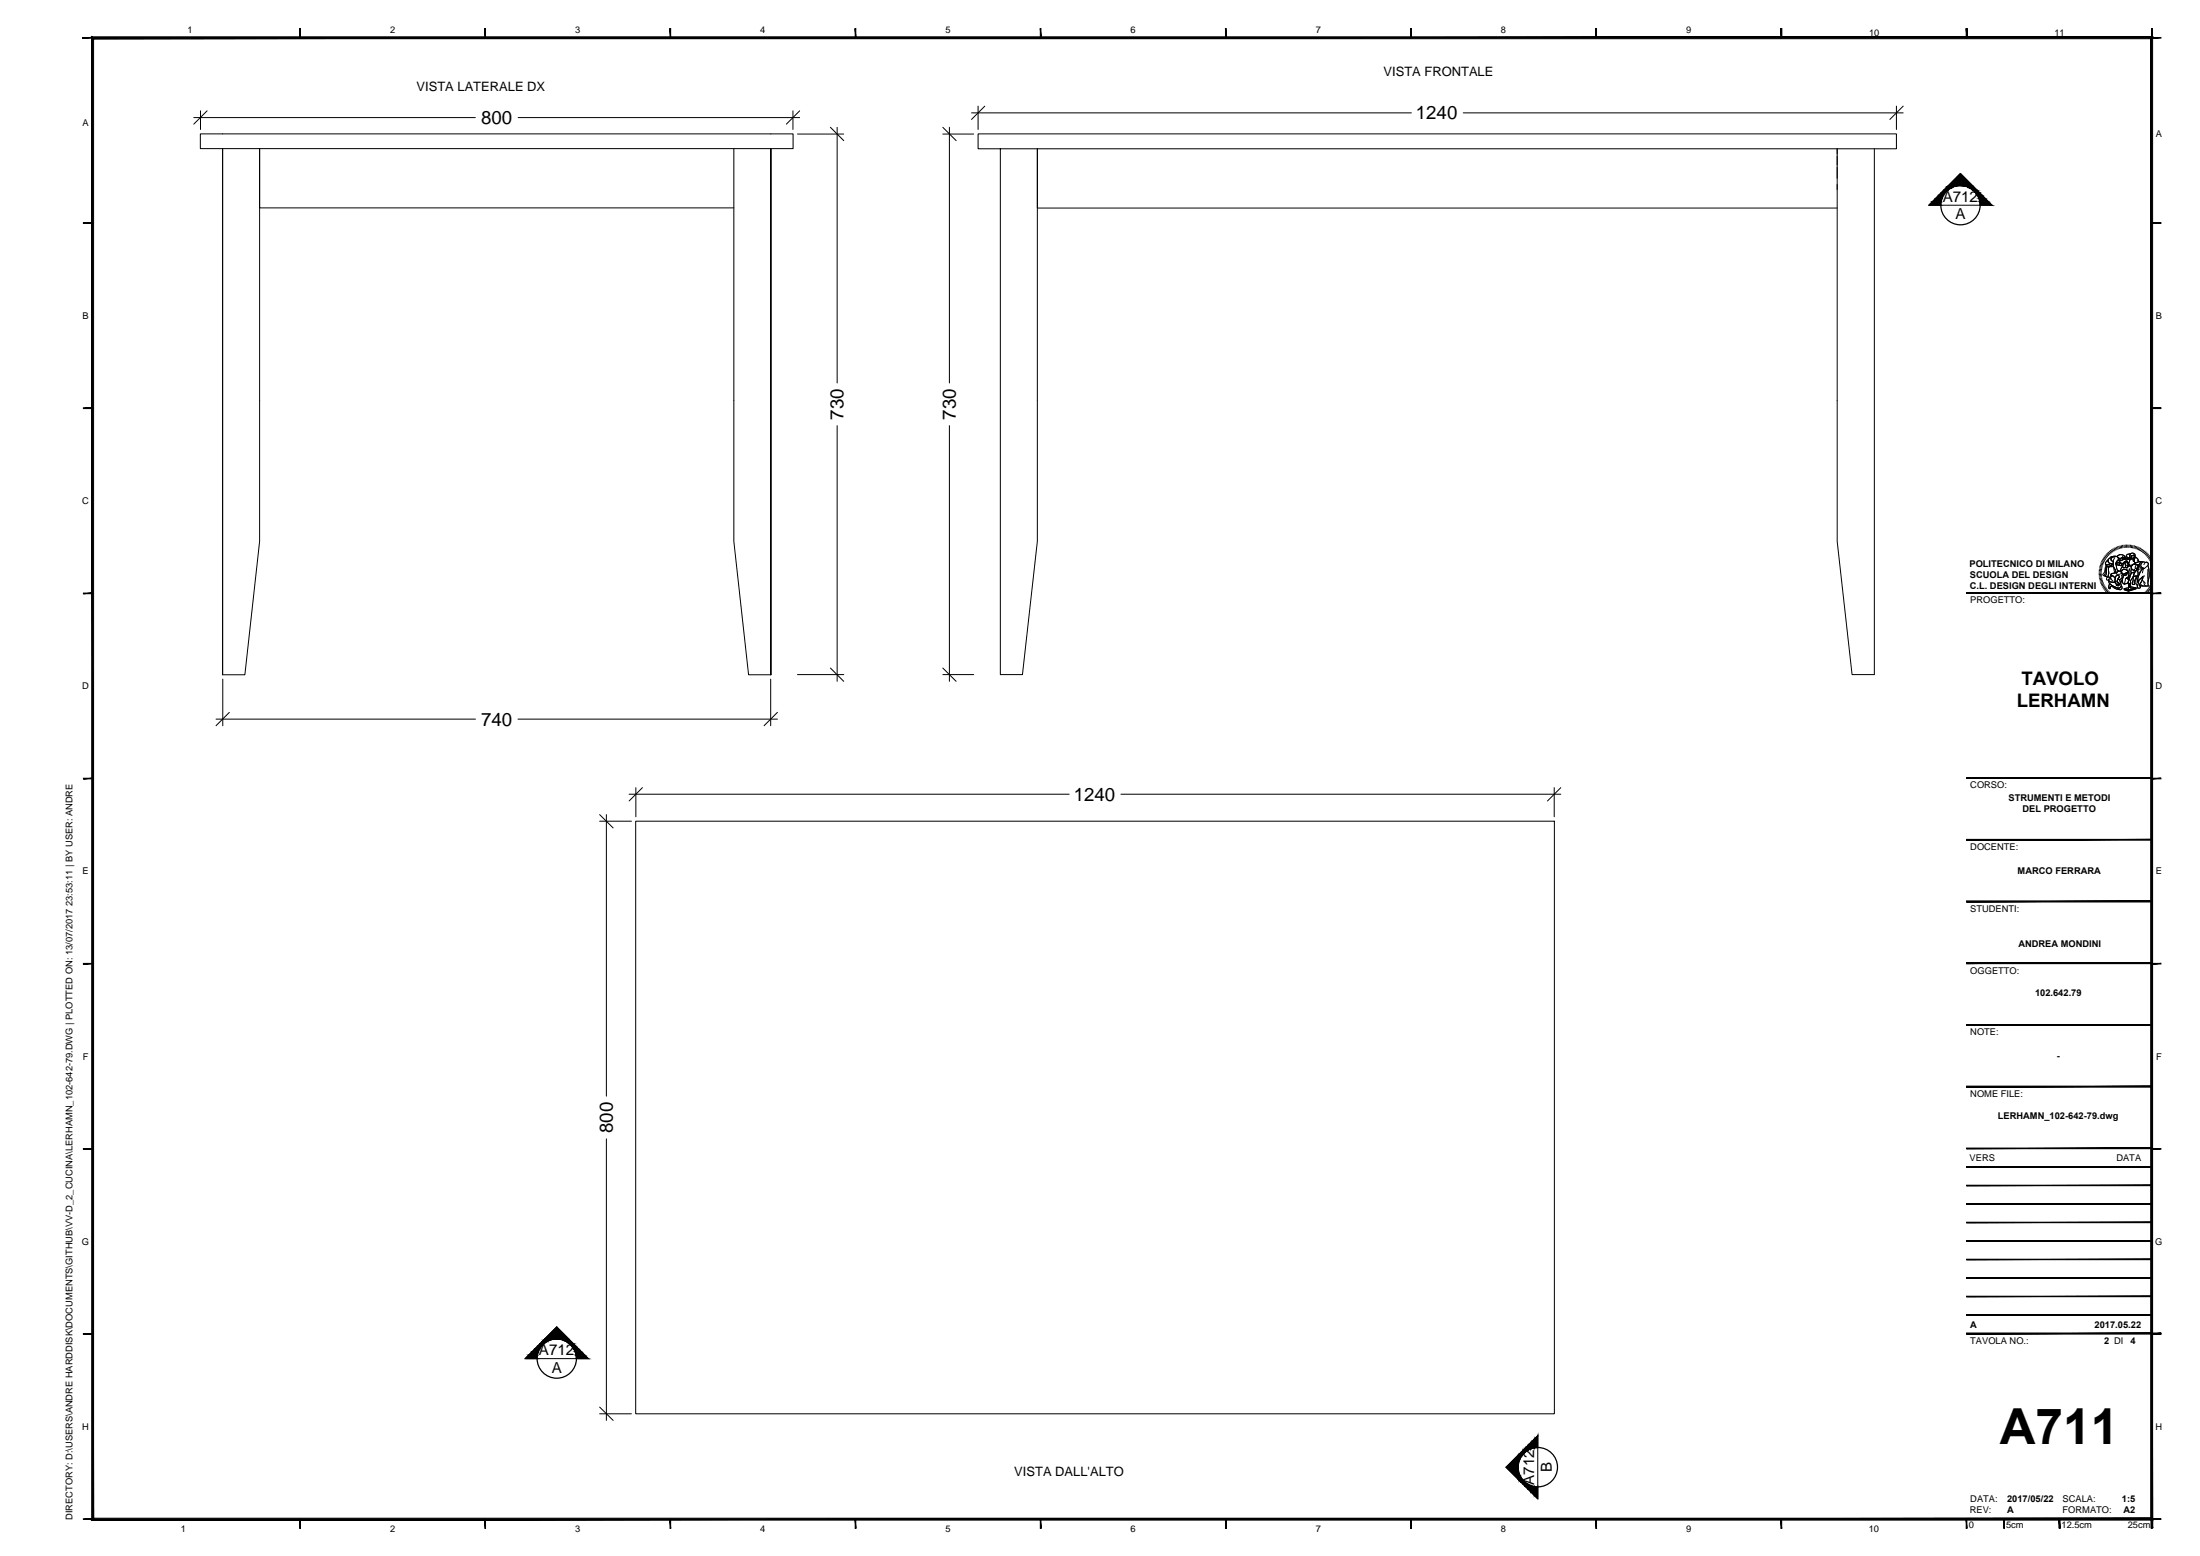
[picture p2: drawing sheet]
<svg xmlns="http://www.w3.org/2000/svg" width="594mm" height="420mm" viewBox="0 0 594 420" stroke-linecap="round" stroke-linejoin="round" font-family="sans-serif">
<!-- layer: Layer1 -->
<path d="M54.1 36.2h160.1v3.9h-160.1zM60.1 40.1v142.1h6l4-36v-106.1v16h128.1M198.2 40.1v106.1l3.9 36h6.1v-142.1M208.2 40.1v142.1v-142.1M270.1 40.2h-6v-4h248v4h-242v142h6l4-36v-106v16h216M496.1 40.2v106l4 36h6v-142M171.7 221.7h248v160.1h-248z" fill="none" stroke="#000" stroke-width=".27"/>
<!-- layer: G-ANNO-LOGO -->
<g fill="none" stroke="#000" stroke-width=".27">
<path d="M566.8 154.4h.7M566.8 154.8h.7M566.8 155.1h.7M566.8 154.1h.7M566.9 153.7l.7 .1M566.9 153.3l.7 .2M567 153l.6 .2M567.1 152.7l.6 .2M567.2 152.3l.7 .2M567.3 152l.6 .2M567.5 151.6l.6 .3M567.5 155.4l-.7 .1"/>
<path d="M567.5 155.7l-.7 .1M567.6 151.3l.6 .3M567.6 156.1l-.7 .1M567.6 156.4l-.6 .1M567.7 156.7l-.6 .2M567.8 151l.6 .3M567.8 157l-.6 .2M567.9 157.3l-.6 .3M568 150.7l.5 .4M568.1 157.6l-.7 .3M568.2 150.4l.5 .4M568.2 157.9l-.6 .3"/>
<path d="M568.4 150.1l.5 .4M568.4 158.2l-.6 .3M568.5 158.5l-.6 .3M568.6 149.9l.5 .4M568.7 152.4l.8 .1a.7 .7 0 0 0 1.1-.1l.1 .6h-.2a1.81 1.81 0 0 1-1.8-.3zM568.7 152.4v.5M568.7 158.8l-.5 .3M568.8 149.6l.5 .4M568.9 152.9l-.3 .4-.1 1.5-.3 .6 .3 .2M568.9 159l-.5 .4M569 153h.6l-.3 .6v2.1l-.2 .1-.6-.2 .2-.5 .1-1.5zM569.1 149.3l.5 .5"/>
<path d="M569.1 159.3l-.5 .4M569.1 151.3l.2-.1v.4l.2 .4 1.1 .4a.65 .65 0 0 1-1.1 .1h-.7a.5 .5 0 0 1-.3-.5 .5 .5 0 0 1 .4-.4zM569.1 153l-.3 .5-.1 1.5-.2 .6 .8 .2M569.3 151.2l-.6 .6a.43 .43 0 0 0-.1 .5 .43 .43 0 0 0 .4 .2h.5a.7 .7 0 0 0 1.1-.1M569.3 159.5l-.5 .5M569.3 149.1l.5 .5M569.4 151l.2-.3a1.71 1.71 0 0 1 1.7-.5 .95 .95 0 0 0-1.2 1.1l.6 .3-.1 .8a1.09 1.09 0 0 1-1.3-1.4zM569.4 156.5a.71 .71 0 0 0 .8 .7l1-.1M569.5 153h1.2l.5 1.2a.72 .72 0 0 1-.8 .7l-.4 .2 .2 .4a.46 .46 0 0 1-.6 .4 .46 .46 0 0 1-.3-.6zM569.5 156.9l.7 .3 1-.1v.4l.4 .3-.1 .3 .3-.3 .1 .4v-.5l.3 .4-.2-.5 .4 .2-.8-.7 .3-.8 .4 .2 .3 .7a.92 .92 0 0 1 .1 1.1 .92 .92 0 0 1-1 .5l-.2-.1a2.65 2.65 0 0 1-2-1.7zM569.5 156.9v.1a2.91 2.91 0 0 0 2.3 1.8l.5 .2M569.6 153l-.3 .6 .1 2.2"/>
<path d="M569.6 159.8l-.6 .4M569.6 157.6l.7 .5 1.4 .6a.82 .82 0 0 0 1.2-.5 .67 .67 0 0 1 0 .9 .67 .67 0 0 1-1 0l-1.2-.5a.48 .48 0 0 0-.5-.4 .48 .48 0 0 0-.5 .5l.2 .1-.1 .2-.3-.1a.87 .87 0 0 1 .1-1.2zM569.6 157.6v.3a.62 .62 0 0 0-.3 .6 .62 .62 0 0 0 .5 .5v-.5a.74 .74 0 0 1 1.1 .3l1 .3a.67 .67 0 0 0 1 0 .67 .67 0 0 0 0-.9M569.6 148.8l.5 .6M569.8 160l-.5 .5M569.8 156a.51 .51 0 0 0-.7-.1 .51 .51 0 0 0 0 .8 .74 .74 0 0 1 .7-.4 .74 .74 0 0 1 .7 .5M569.9 148.6l.4 .6M569.9 155.8l.5-.4a1.11 1.11 0 0 1 .6 1.8 1.34 1.34 0 0 1-1.6-.5v-.3l.6-.1zM570 155.1l1.2-.5 .3 .2a.81 .81 0 0 1 .8-.5 .81 .81 0 0 1 .8 .5 .98 .98 0 0 1 0 1.2 .98 .98 0 0 1-1.2 .3l.2-.3a.28 .28 0 0 0 .3-.3 .28 .28 0 0 0-.3-.3 .56 .56 0 0 0-.7 0 .56 .56 0 0 0-.2 .6l-.7-.6-.4 .1zM570.2 148.4l.4 .6M570.3 150.5l.2-.1a.91 .91 0 0 1 1-.2 .91 .91 0 0 1 .6 .8 1.9 1.9 0 0 0-.6 2.3l.3 .7 .4 .3a.47 .47 0 0 0-.7 .5 .51 .51 0 0 1-.3-.8l-.5-1v-1.3a.68 .68 0 0 1-.4-1.2zM570.4 155.3l.8 .7"/>
<path d="M570.5 155.4h-.1a.61 .61 0 0 0-.4 .9M570.5 148.3l.4 .5M570.7 153h-1.6a.65 .65 0 0 0-.6 .2 .65 .65 0 0 0-.1 .7l-.1 .5-.5 .7 .3 .3M570.8 153.3l.3 1.4M570.8 148l.3 .7M571.1 150.5a2.75 2.75 0 0 0 .1 3.3l.1 .3a.37 .37 0 0 0-.1 .4 .37 .37 0 0 0 .4 .2l.1-.4 .5-.1a1.43 1.43 0 0 1-.8-1.6l-.1-.4 .2-.5a.78 .78 0 0 0 .5-1 .78 .78 0 0 0-1-.5 1.7 1.7 0 0 0-1.7 1.4l.2 .4 1 .4M571.1 147.9l.3 .6M571.2 154.6l-.6 .2a.41 .41 0 0 0-.5 .2 .41 .41 0 0 0 .1 .5M571.3 150.2a.95 .95 0 0 0-1.2 1.1l.6 .3M571.5 147.7l.2 .7M571.5 155.4a.56 .56 0 0 1 .8 .5l-.2 .1-.5 1.1 .8 .7-.4-.2 .2 .5-.3-.4v.5l-.1-.4-.3 .3v-.4a1.98 1.98 0 0 1 0-2.3zM571.5 151.6l1-.4-.1 .6-1.1 .4z"/>
<path d="M571.5 155.4a.56 .56 0 0 1 .8 .5l-.2 .1-.5 1.1 .8 .7-.4-.2 .2 .5-.3-.4 .1 .5-.2-.4-.3 .3a.32 .32 0 0 0 .1-.4 .32 .32 0 0 0-.4-.2 2.47 2.47 0 0 1 .3-2.1zM571.6 152.1l.7-.3 .3 .3a.31 .31 0 0 0-.4 .2 .31 .31 0 0 0 .2 .4l-.6-.1zM571.6 152.1l.1 .4 .7 .2M571.7 150.3v-.1a1.21 1.21 0 0 1 2 .3v.1a.84 .84 0 0 0-1.1 .2l-.5-.1M571.8 147.6l.2 .7M571.9 150l.4-.2 1 .1a.39 .39 0 0 1 .5 .3 .39 .39 0 0 1-.1 .4 .65 .65 0 0 0-1.1 .2l-.9-.5zM572 150.6a.78 .78 0 0 0 1.2-.2 .27 .27 0 0 1 .3 .2 .27 .27 0 0 1-.1 .3l-.1 .3-.4 .2-.4-.2-.6 .1zM572.1 147.5l.2 .6M572.2 154.2a1.11 1.11 0 0 1 1 .8 1.11 1.11 0 0 1-.3 1.2M572.3 152.1h.9l-.3 .1a.39 .39 0 0 1-.4 .6 .39 .39 0 0 1-.2-.7zM572.3 156.5l.5 1.6a.74 .74 0 0 1-1 .7M572.4 151.8l.2 .2"/>
<path d="M572.4 151.6v.2l-1.1 .4M572.4 155.1l-.7 .2M572.5 147.4l.1 .6M572.5 151.2l-.3 .5M572.6 154.8l.7 .5M572.7 152.1a.32 .32 0 0 0-.4 .1 .32 .32 0 0 0 .1 .5h.5v-.5l.3-.1-.6 .1M572.8 155.2a.72 .72 0 0 1 .1 .9 .72 .72 0 0 1-.9 .3M572.8 154.2l.6-.5 1 .3 .3 .6-1 .3a.45 .45 0 0 1-.4 .2 .45 .45 0 0 1-.4-.4zM572.8 157.1l.8 .6M572.8 154.4v-.2l.4-.4h.6a.71 .71 0 0 1 .8 .9l-.2-.1-1.2 .5M572.8 147.3l.1 .7M573 151.1l.1 .1"/>
<path d="M573.1 150.7l.2 .1M573.2 156.4v1M573.2 153a1.28 1.28 0 0 0-.6 1.3M573.2 147.2l.1 .7M573.2 150.8h.1M573.2 155.1l1.2-.5a.62 .62 0 0 1-.2 .6 .62 .62 0 0 1-.6 .2zM573.3 155.1l.2 .2a.69 .69 0 0 0 .9-.6l.3-.1-.2-.5-.5-.3-.6-.1-.6 .7-.2-.1v-.4l.5-.9 1.3 .2 .6-.4-.1-.3 .7 .2v1.1a.65 .65 0 0 0-.1 .9l-.3 .6-.4 .1a.52 .52 0 0 1-.5 .6l.3 .3 .2-.1v.4l.2-.2-.2 .4a.88 .88 0 0 1-1 .9l-1-.7 .4-.5 .1-1.1M573.3 155.9l-.4 1-.3 .3M573.4 155.2h-.1M573.5 151l.9-.3 .1 .4-.4 .2zM573.5 150.6l-.2 .5-.4 .3-.4-.2-.5 .1M573.5 147.2l.1 .7"/>
<path d="M573.6 159l2-.5 1.2 .3-2.1 .5zM573.6 159l1.1 .3v.3l-1.1-.3zM573.7 151.6a.91 .91 0 0 1 1 .3 .91 .91 0 0 1 .1 1.1l-.2-.1a.79 .79 0 0 0-.6-1.3l-.3 .4 .2 .5a.45 .45 0 0 1-.1 .7 .45 .45 0 0 1-.6-.4zM573.9 151.7a.8 .8 0 0 1 .8 .6 .8 .8 0 0 1-.6 .9h-.1l-.3-1.2zM573.9 147.2v.6M573.9 150.7a.4 .4 0 0 1 .6-.2 .4 .4 0 0 1 .1 .6h-.1M574 156.1l-.4 1.6 1.1-.2M574 155.2v.1M574 150.5a.41 .41 0 0 1 .6 0 .41 .41 0 0 1-.1 .6l-.1-.4-.5 .1zM574 154.9h.2M574 155.2h.2M574.1 154.9v.1"/>
<path d="M574.1 152h.1M574.2 151.9l-.2 .1M574.3 156a.52 .52 0 0 0 .5-.6l.4-.1-.4 1.3v-.4l-.2 .1zM574.3 147.2v.6M574.3 150.9l-.3-.2-.5 .3 .6 .3 .4-.2-.2-.4 .1 .3M574.3 153.2v.7M574.4 154.7a.58 .58 0 0 1-.3 .6 .58 .58 0 0 1-.7-.2M574.4 151.8l.3 .3h-.2M574.5 151.9a.41 .41 0 0 0-.6-.2 .41 .41 0 0 0 0 .7v.1a.45 .45 0 0 1 .1 .6 .45 .45 0 0 1-.5 .2 .45 .45 0 0 1-.3-.6 1.09 1.09 0 0 1 .8-1.1 .94 .94 0 0 1 .8 1.4l-.3-.3M574.6 147.2v.6M574.6 152.3h-.1M574.7 152.1v.5h-.7"/>
<path d="M574.7 153l-.7 .2M574.7 159.3l2.1-.5v.2l-2.1 .6zM574.7 159.3v.3M574.8 155.9v.7l.2-.2M574.8 151l.2-.1 .1 .4-.3 .8M574.8 155.5h.1M574.9 150.5l.1 .5M574.9 152.5l-.1-.4 .3-.8-.1-.4-.2 .1-.3-.5a.49 .49 0 0 1-.3-.6 .49 .49 0 0 1 .6-.3h.5l-.2 .6 .1 1 .2-.6a.4 .4 0 0 0 .3 .4 .4 .4 0 0 0 .4-.2l-.1 .6 .1 .2 .2-.3v.3a.35 .35 0 0 1 .3 .4 .35 .35 0 0 1-.3 .3l-.7 .4M574.9 147.2v.6M575 155.8l-.2 .3M575 153.5l-.2 1.4M575 152.7l.5 .3"/>
<path d="M575.1 157.6l.2-.1 .1 1.1-.3-.6-.3 .7zM575.1 154.7l-.4 .5 .1 .3M575.2 155.3l-.4 .1-.2 .7-.3-.1 .3 .3 .2-.1M575.3 153.6l-.5 .9M575.3 149.6h-.5a.54 .54 0 0 0-.6 .7M575.3 147.2l-.1 .7M575.4 150.6a.4 .4 0 0 0 .3 .4 .4 .4 0 0 0 .4-.2M575.5 149.4a.8 .8 0 0 1 1 .2 .8 .8 0 0 1 0 1l-.4 1v-.8l.3-.4-.2-.5a.98 .98 0 0 0-.9 1.2l-.1-.1a1.49 1.49 0 0 1 .3-1.6zM575.5 149.4a.75 .75 0 0 1 .9 .2 .75 .75 0 0 1 .1 .9l-.4 1.1v-.8l.3-.4-.2-.5a.98 .98 0 0 0-.9 1.2l-.1-.1a1.49 1.49 0 0 1 .3-1.6zM575.6 152.7a1.58 1.58 0 0 1 2 0 1.78 1.78 0 0 1-1.4 1.5 1.25 1.25 0 0 1-.6-1.5zM575.6 150.1l.6-.2 .2 .5-.3 .4a.46 .46 0 0 1-.7 0 .46 .46 0 0 1 .2-.7zM575.6 154.7l.9-.1-.9 1.9a.75 .75 0 0 0-.2 1l-.3 .1-.3 .6-.1-1z"/>
<path d="M575.6 150.3l.2 .1M575.6 154.7l-.4 .6-.5 1.9 .1 1-.1 .8 .4-1 .3 .9-.1-1.4-.5 .7M575.6 150.8h.2M575.6 153.7v.1a.65 .65 0 0 0-.1 .9l.9-.1 .5-.6M575.6 147.2v.7M575.6 150.4v.1M575.7 150.7h.1M576 147.3l-.1 .7M576 150.5l.2 .1M576.1 150.6h.1M576.1 155.7l.8-.2-.1 .6a1.34 1.34 0 0 0-.3 1.6h-.7zM576.3 151.3l.4 .7"/>
<path d="M576.3 153.8h.1M576.4 152.2l.8-.4 1-.1-.6 1zM576.4 147.4l-.2 .6M576.5 154.6l-.5 1.2a1.57 1.57 0 0 0-.6 1.7l-.1 .1M576.5 150.4l.7 .5 .5 .8h-.3a.65 .65 0 0 1-1 .1 .65 .65 0 0 1 .1-1zM576.5 153.8h-.3M576.5 150.4l.7 .5 .3 .5M576.5 154.1h.1M576.7 147.5l-.2 .6M576.8 158.8v.2l-2.1 .6-1.1-.3v-.3l1.1 .3 2.1-.5a5.8 5.8 0 0 0-3.2 .2M576.9 155.6l-.1 .5a1.34 1.34 0 0 0-.3 1.6h-.7l.2-2M577 147.6l-.2 .6"/>
<path d="M577.1 153.7h.3l-.1 1.8-1.2 .2 .3-1.1zM577.1 153.4l-.1 .4M577.1 152.4l.3 .1 .2 .4M577.1 151.3l.6 .4M577.3 155.5l-1.2 .2M577.3 156.9l-.1 .3 .2 .1M577.4 153.7l-.1 .3a5.9 5.9 0 0 1-.6 3.1l.5 1.1M577.4 147.7l-.3 .6M577.6 156.6l1.1-.9-.4 1.3a1.33 1.33 0 0 0-.3 1.7l-.9 .1zM577.6 152.7v-.2a.85 .85 0 0 1 1-.8l.7 .2a.54 .54 0 0 1 .8 .2 .54 .54 0 0 1-.3 .7l-.3 .3a1.09 1.09 0 0 1-1 .5 1.09 1.09 0 0 1-.9-.7M577.6 152.9l-.6 .8a.79 .79 0 0 1-1.3 0 .75 .75 0 0 1 .1-1 .75 .75 0 0 1 1 0l-.3 .7a.57 .57 0 0 0 .8-.5 .57 .57 0 0 0-.7-.6 .85 .85 0 0 0-1.1 .9M577.7 154.4v.6"/>
<path d="M577.7 147.9l-.3 .6M578 148l-.3 .6M578.1 153.6l-.9 .1M578.1 157.8l.6 .4M578.3 148.2l-.3 .6M578.4 151.7l-1.4 .1-.6 .4M578.5 151.8l.3-.1 .5 .2a.55 .55 0 0 1 .7 .1 .55 .55 0 0 1 0 .7 8.7 8.7 0 0 1 0 4.8l.3 .7h-2.5l.9-2.5-1.5 1.4v-.3a6.8 6.8 0 0 1 1.4-3.2l.4-.1a.89 .89 0 0 1-.9-.6 .89 .89 0 0 1 .4-1.1zM578.5 156.6l.8 .9M578.6 153.6a5.8 5.8 0 0 0-1.4 3.5l1.5-1.4 .5-.2M578.6 151.7a.93 .93 0 0 0-.5 1.1 .93 .93 0 0 0 .9 .7M578.6 148.4l-.3 .5M578.7 155.7l-.4 1.3a1.33 1.33 0 0 0-.3 1.7l-.3 .1h-.6l.5-2.1"/>
<path d="M578.8 153.6l-.3 1.1M578.9 157.1a.95 .95 0 0 0 .7 1.1M578.9 148.6l-.4 .5M579.2 152.1l-.3 .3M579.2 148.8l-.4 .5M579.2 159.9l.5 .5M579.5 159.6l.5 .5M579.5 149l-.5 .5M579.7 159.4l.5 .5M579.8 149.3l-.5 .4M579.9 159.2l.5 .4M580 153.8l.1 3.3"/>
<path d="M580 152.7l.3 2-.1 1.6a1.75 1.75 0 0 0 .1 1.9h-2.5M580 149.5l-.5 .5M580.1 158.9l.5 .4M580.2 149.8l-.5 .4M580.3 158.6l.6 .4M580.5 150.1l-.6 .4M580.5 158.4l.5 .3M580.6 158.1l.6 .3M580.7 150.3l-.6 .4M580.8 157.8l.6 .3M580.9 150.6l-.6 .4M580.9 157.5l.6 .2"/>
<path d="M581 157.2l.7 .2M581.1 150.9l-.6 .4M581.1 156.9l.7 .2M581.2 156.5l.7 .2M581.2 151.3l-.6 .3M581.3 156.3l.7 .1M581.3 155.9l.7 .1M581.4 151.6l-.6 .2M581.4 155.6l.6 .1M581.4 155.3h.7M581.4 155h.7M581.4 154.7h.7"/>
<path d="M581.5 151.9l-.6 .2M581.7 152.2l-.7 .2M581.8 152.6l-.6 .2M581.9 152.9l-.7 .2M582 153.2l-.7 .2M582 153.6l-.6 .1M582.1 154.3h-.7M582.1 154l-.7 .1M570 160.2l-.4 .5M570.3 160.4l-.5 .5M570.5 160.6l-.4 .5M570.8 160.7l-.4 .6"/>
<path d="M571.1 160.9l-.3 .6M571.4 161.1l-.3 .6M571.7 161.2l-.3 .6M572 161.3l-.2 .7M572.3 161.4l-.2 .7M572.6 161.5l-.2 .7M572.9 161.6l-.1 .7M573.2 161.7l-.1 .6M573.5 161.7l-.1 .7M573.9 161.8l-.1 .6M574.2 161.8v.6M574.5 161.8v.7"/>
<path d="M574.8 161.8l.1 .6M575.2 161.8v.6M575.5 161.7l.1 .7M575.8 161.6l.1 .7M576.2 161.6l.1 .6M576.5 161.5l.2 .6M576.7 161.4l.3 .6M577 161.3l.3 .6M577.4 161.2l.2 .6M577.6 161l.4 .6M577.9 160.8l.4 .6M578.2 160.7l.4 .5"/>
<path d="M578.5 160.5l.4 .5M578.7 160.3l.5 .5M579 160.1l.5 .5"/>
</g>
<!-- layer: G-ANNO-TTLB -->
<g fill="#fff" stroke="#fff" stroke-width=".27">
<path d="M556 160.1l30.8 4.3-5.8-4.3zM556 160.1l30.8 4.3h-30.8z"/>
<path d="M581 145.6h5.8l-5.8 14.5zM586.8 145.6l-5.8 14.5 5.8 4.3z"/>
</g>
<path d="M556 160.1h25v-14.5h5.8v18.8h-30.8z" fill="none" stroke="#fff" stroke-width=".27"/>
<g fill="#000" stroke="#000" stroke-width=".27">
<path d="M22.3 10.3h2.5v-.2zM22.3 10.1h2.5l-2.5 .2z"/>
<path d="M24.8 9.9l.5 400.1v-399.5zM24.8 9.9l.5 400.1-.5 .5zM24.8 410.5l556-.5h-555.5zM24.8 410.5l556-.5 .5 .5zM580.8 10.5v399.5l.5 .5zM580.8 10.5l.5-.6v400.6zM25.3 10.5h555.5l.5-.6zM24.8 9.9h556.5l-556 .6z"/>
<path d="M80.9 7.7l.2 2.5v-2.5zM80.9 7.7l.2 2.5h-.2z"/>
<path d="M130.9 7.7l.2 2.5v-2.5zM130.9 7.7l.2 2.5h-.2z"/>
<path d="M180.9 7.7l.2 2.5v-2.5zM180.9 7.7l.2 2.5h-.2z"/>
<path d="M230.9 7.7l.2 2.5v-2.5zM230.9 7.7l.2 2.5h-.2z"/>
<path d="M280.9 7.7l.2 2.5v-2.5zM280.9 7.7l.2 2.5h-.2z"/>
<path d="M330.9 7.7l.2 2.5v-2.5zM330.9 7.7l.2 2.5h-.2z"/>
<path d="M380.9 7.7l.2 2.5v-2.5zM380.9 7.7l.2 2.5h-.2z"/>
<path d="M430.9 7.7l.2 2.5v-2.5zM430.9 7.7l.2 2.5h-.2z"/>
<path d="M480.9 7.7l.2 2.5v-2.5zM480.9 7.7l.2 2.5h-.2z"/>
<path d="M480.9 7.7l.2 2.5v-2.5zM480.9 7.7l.2 2.5h-.2z"/>
<path d="M530.9 7.7l.2 2.5v-2.5zM530.9 7.7l.2 2.5h-.2z"/>
<path d="M531 7.7l.2 2.5v-2.5zM531 7.7l.2 2.5h-.2z"/>
<path d="M531 7.7l.2 2.5v-2.5zM531 7.7l.2 2.5h-.2z"/>
<path d="M581 7.7l.2 2.5v-2.5zM581 7.7l.2 2.5h-.2z"/>
<path d="M581 10.3h2.5v-.2zM581 10.1h2.5l-2.5 .2z"/>
<path d="M22.5 60.3h2.5v-.2zM22.5 60.1h2.5l-2.5 .2z"/>
<path d="M581 60.3h2.5v-.2zM581 60.1h2.5l-2.5 .2z"/>
<path d="M22.5 110.3h2.5v-.2zM22.5 110.1h2.5l-2.5 .2z"/>
<path d="M581 110.3h2.5v-.2zM581 110.1h2.5l-2.5 .2z"/>
<path d="M22.5 160.3h2.5v-.2zM22.5 160.1h2.5l-2.5 .2z"/>
<path d="M531 160.2h50v-.2zM531 160h50l-50 .2z"/>
<path d="M581 160.3h2.5v-.2zM581 160.1h2.5l-2.5 .2z"/>
<path d="M22.5 210.3h2.5v-.2zM22.5 210.1h2.5l-2.5 .2z"/>
<path d="M531 210.2h50v-.2zM531 210h50l-50 .2z"/>
<path d="M581 210.3h2.5v-.2zM581 210.1h2.5l-2.5 .2z"/>
<path d="M531 226.9h50v-.2zM531 226.7h50l-50 .2z"/>
<path d="M531 243.3v.2l50-.2zM531 243.5l50-.2v.2z"/>
<path d="M531 243.5h50v-.2zM531 243.3h50l-50 .2z"/>
<path d="M22.5 260.3h2.5v-.2zM22.5 260.1h2.5l-2.5 .2z"/>
<path d="M531 260v.2l50-.2zM531 260.2l50-.2v.2z"/>
<path d="M531 260v.2l50-.2zM531 260.2l50-.2v.2z"/>
<path d="M531 276.7v.2l50-.2zM531 276.9l50-.2v.2z"/>
<path d="M531 260v.2l50-.2zM531 260.2l50-.2v.2z"/>
<path d="M531 260v.2l50-.2zM531 260.2l50-.2v.2z"/>
<path d="M581 260.3h2.5v-.2zM581 260.1h2.5l-2.5 .2z"/>
<path d="M531 293.3v.2l50-.2zM531 293.5l50-.2v.2z"/>
<path d="M531 293.3v.2l50-.2zM531 293.5l50-.2v.2z"/>
<path d="M22.5 310.3h2.5v-.2zM22.5 310.1h2.5l-2.5 .2z"/>
<path d="M531 315h50zM531 315.2l50-.2z"/>
<path d="M531 310v.2l50-.2zM531 310.2l50-.2v.2z"/>
<path d="M581 310.3h2.5v-.2zM581 310.1h2.5l-2.5 .2z"/>
<path d="M531 335h50zM531 335.2l50-.2z"/>
<path d="M531 330h50zM531 330.2l50-.2z"/>
<path d="M531 325h50zM531 325.2l50-.2z"/>
<path d="M531 320h50zM531 320.2l50-.2z"/>
<path d="M531 355h50zM531 355.1l50-.1z"/>
<path d="M531 350h50zM531 350.1l50-.1z"/>
<path d="M531 345h50zM531 345.1l50-.1z"/>
<path d="M531 340h50zM531 340.1l50-.1z"/>
<path d="M22.5 360.3h2.5v-.2zM22.5 360.1h2.5l-2.5 .2z"/>
<path d="M531 360v.2l50-.2zM531 360.2l50-.2v.2z"/>
<path d="M531 360v.2l50-.2zM531 360.2l50-.2v.2z"/>
<path d="M581 360.2h2.5v-.2zM581 360h2.5l-2.5 .2z"/>
<path d="M581 360.2h2.5v-.2zM581 360h2.5l-2.5 .2z"/>
<path d="M581 360.3h2.5v-.2zM581 360.1h2.5l-2.5 .2z"/>
<path d="M22.5 410.3h2.5v-.2zM22.5 410.1h2.5l-2.5 .2z"/>
<path d="M80.9 410.2l.2 2.5v-2.5zM80.9 410.2l.2 2.5h-.2z"/>
<path d="M130.9 410.2l.2 2.5v-2.5zM130.9 410.2l.2 2.5h-.2z"/>
<path d="M180.9 410.2l.2 2.5v-2.5zM180.9 410.2l.2 2.5h-.2z"/>
<path d="M230.9 410.2l.2 2.5v-2.5zM230.9 410.2l.2 2.5h-.2z"/>
<path d="M280.9 410.2l.2 2.5v-2.5zM280.9 410.2l.2 2.5h-.2z"/>
<path d="M330.9 410.2l.2 2.5v-2.5zM330.9 410.2l.2 2.5h-.2z"/>
<path d="M380.9 410.2l.2 2.5v-2.5zM380.9 410.2l.2 2.5h-.2z"/>
<path d="M430.9 410.2l.2 2.5v-2.5zM430.9 410.2l.2 2.5h-.2z"/>
<path d="M480.9 410.2l.2 2.5v-2.5zM480.9 410.2l.2 2.5h-.2z"/>
<path d="M530.9 410.2l.2 2.5v-2.5zM530.9 410.2l.2 2.5h-.2z"/>
<path d="M541 410l.2 2.5v-2.5zM541 410l.2 2.5h-.2z"/>
<path d="M541.1 410.2l.2 2.5v-2.5zM541.1 410.2l.2 2.5h-.2z"/>
<path d="M556 410l.2 2.5v-2.5zM556 410l.2 2.5h-.2z"/>
<path d="M556.1 410.2l.2 2.5v-2.5zM556.1 410.2l.2 2.5h-.2z"/>
<path d="M580.9 410.2l.2 2.5v-2.5zM580.9 410.2l.2 2.5h-.2z"/>
<path d="M580.9 410l.4 2.5v-2.5zM580.9 410l.4 2.5h-.4z"/>
<path d="M581 410.3h2.5v-.2zM581 410.1h2.5l-2.5 .2z"/>
</g>
<!-- layer: A-PRSP-1 -->
<g fill="#000" stroke="#000" stroke-width=".27">
<path d="M529.4 46.9l3.2 3.2h-6.4zM150.3 358.3l3.3 3.3h-6.5zM406.7 396.2l3.3-3.3v6.5z"/>
<path d="M521.8 54.5l2.3 .9 .1-.9zM521.8 54.5l2.3 .9h-3.2z"/>
<path d="M522.7 53.6l1.5 .9 .2-.9zM522.7 53.6l1.5 .9h-2.4z"/>
<path d="M523.5 52.7l.9 .9 .4-.9zM523.5 52.7l.9 .9h-1.7z"/>
<path d="M524.3 52l.5 .7 .5-.7zM524.3 52l.5 .7h-1.3z"/>
<path d="M524.9 51.4l.4 .6 .7-.6zM524.9 51.4l.4 .6h-1z"/>
<path d="M525.4 50.8l.6 .6 .8-.6zM524.9 51.4l.5-.6 .6 .6z"/>
<path d="M525.8 50.4l1 .4 .8-.4zM525.8 50.4l1 .4h-1.4z"/>
<path d="M526.1 50.2l1.5 .2 .8-.2zM525.8 50.4l.3-.2 1.5 .2z"/>
<path d="M526.2 50.1h3.2zM526.2 50.1l2.2 .1z"/>
<path d="M529.4 50.1l3.3 .1zM529.4 50.1l3.3 .1z"/>
<path d="M530.3 50.2l2.6 .2-.2-.2zM530.3 50.2l2.6 .2h-1.7z"/>
<path d="M531.2 50.4l2.1 .4-.4-.4zM531.2 50.4l2.1 .4h-1.3z"/>
<path d="M532 50.8l1.9 .6-.6-.6zM532 50.8l1.9 .6h-1.1z"/>
<path d="M532.8 51.4l1.7 .6-.6-.6zM532.8 51.4l1.7 .6h-1.1z"/>
<path d="M533.4 52l1.9 .7-.8-.7zM533.4 52l1.9 .7h-1.3z"/>
<path d="M534 52.7l2.1 .9-.8-.9zM534 52.7l2.1 .9h-1.7z"/>
<path d="M534.4 53.6l2.6 .9-.9-.9zM534.4 53.6l2.6 .9h-2.4z"/>
<path d="M534.6 54.5l3.3 .9-.9-.9zM534.6 54.5l3.3 .9h-3.2z"/>
<path d="M142.7 365.9l2.3 1 .1-1zM142.7 365.9l2.3 1h-3.2z"/>
<path d="M143.6 365l1.5 .9 .2-.9zM143.6 365l1.5 .9h-2.4z"/>
<path d="M144.4 364.2l.9 .8 .5-.8zM143.6 365l.8-.8 .9 .8z"/>
<path d="M145.2 363.5l.6 .7 .5-.7zM145.2 363.5l.6 .7h-1.4z"/>
<path d="M145.8 362.8l.5 .7 .6-.7zM145.8 362.8l.5 .7h-1.1z"/>
<path d="M146.4 362.3l.5 .5 .8-.5zM145.8 362.8l.6-.5 .5 .5z"/>
<path d="M146.8 361.9l.9 .4 .8-.4zM146.8 361.9l.9 .4h-1.3z"/>
<path d="M147 361.7l1.5 .2 .9-.2zM147 361.7l1.5 .2h-1.7z"/>
<path d="M147.1 361.6h3.2zM147.1 361.6l2.3 .1z"/>
<path d="M150.3 361.6l3.3 .1zM150.3 361.6l3.3 .1z"/>
<path d="M151.3 361.7l2.6 .2-.3-.2zM151.3 361.7l2.6 .2h-1.8z"/>
<path d="M152.1 361.9l2.2 .4-.4-.4zM152.1 361.9l2.2 .4h-1.3z"/>
<path d="M153 362.3l1.8 .5-.5-.5zM153 362.3l1.8 .5h-1.1z"/>
<path d="M153.7 362.8l1.7 .7-.6-.7zM153.7 362.8l1.7 .7h-1z"/>
<path d="M154.4 363.5l1.8 .7-.8-.7zM154.4 363.5l1.8 .7h-1.3z"/>
<path d="M154.9 364.2l2.1 .8-.8-.8zM154.9 364.2l2.1 .8h-1.7z"/>
<path d="M155.3 365l2.6 .9-.9-.9zM155.3 365l2.6 .9h-2.4z"/>
<path d="M155.5 365.9l3.3 1-.9-1zM155.5 365.9l3.3 1h-3.2z"/>
<path d="M410 392.9v3.3zM410 392.9v3.3z"/>
<path d="M410 396.2v3.2zM410 397.1v2.4z"/>
<path d="M410 392.9v2.4l.3-2.7zM410.3 392.6v1.8l-.3 .9z"/>
<path d="M410 397.1v2.4l.3-1.5zM410.3 398v1.8l-.3-.3z"/>
<path d="M410.3 392.6v1.8l.3-2.1zM410.6 392.3v1.2l-.3 .9z"/>
<path d="M410.3 398v1.8l.3-1zM410.6 398.8v1.3l-.3-.3z"/>
<path d="M410.6 392.3v1.2l.6-1.8zM411.2 391.7v1.1l-.6 .7z"/>
<path d="M410.6 398.8v1.3l.6-.5zM410.6 400.1l.6-.5v1z"/>
<path d="M411.2 391.7v1.1l.6-1.7zM411.8 391.1v1l-.6 .7z"/>
<path d="M411.2 399.6v1l.6-.3zM411.2 400.6l.6-.3v1z"/>
<path d="M411.8 391.1v1l.8-1.8zM412.6 390.3v1.3l-.8 .5z"/>
<path d="M412.6 390.3v1.3l.8-2.1zM413.4 389.5v1.7l-.8 .4z"/>
<path d="M413.4 389.5v1.7l.9-2.6zM414.3 388.6v2.4l-.9 .2z"/>
<path d="M414.3 388.6v2.4l.9-3.3zM415.2 387.7v3.2l-.9 .1z"/>
<path d="M411.8 400.3v1l.8-.5zM411.8 401.3l.8-.5v1.2z"/>
<path d="M412.6 400.8v1.2l.8-.8zM413.4 401.2v1.7l-.8-.9z"/>
<path d="M413.4 401.2v1.7l.9-1.5zM414.3 401.4v2.4l-.9-.9z"/>
<path d="M414.3 401.4v2.4l.9-2.3zM415.2 401.5v3.2l-.9-.9z"/>
</g>
<g fill="none" stroke="#000" stroke-width=".34">
<path d="M524.1 55.4h-3.2l8.5-8.5 8.5 8.5h-3.2M145 366.9h-3.2l8.5-8.6 8.5 8.6h-3.2M415.2 390.9v-3.2l-8.5 8.5 8.5 8.5v-3.2"/>
<circle cx="529.4" cy="55.4" r="5.3"/>
<circle cx="150.3" cy="366.8" r="5.3"/>
<circle cx="415.3" cy="396.2" r="5.3"/>
</g>
<path d="M524.1 55.4h10.6M145 366.9h10.6M415.2 390.9v10.6" fill="none" stroke="#000" stroke-width=".27"/>
<!-- layer: IF-ANNO SYMB -->
<g fill="none" stroke="#000" stroke-width=".27">
<path d="M52.3 31.8h76.1M54.1 29.9v5.1M55.9 29.9l-3.6 3.6M139.9 31.8h76M214.1 29.9v5.1M215.3 36.2h12.5M215.9 29.9l-3.6 3.6M224.2 34.4l3.6 3.6M226.1 34.4v69M254.6 36.2h8.3M254.6 34.4l3.6 3.6M256.4 34.4v69"/>
<path d="M262.3 30.5h118.8M264.1 28.7v6.3M265.9 28.7l-3.6 3.6M395.1 30.5h118.8M512.1 28.7v6.3M513.9 28.7l-3.6 3.6M226.1 114.9v69.1M256.4 114.9v69.1M58.3 194.2h70.1M60.2 183.4v12.6M61.9 192.4l-3.6 3.6M139.9 194.2h70"/>
<path d="M208.1 183.4v12.6M209.9 192.4l-3.6 3.6M215.3 182.2h12.5M224.2 180.4l3.6 3.6M254.6 182.2h8.3M254.6 180.4l3.6 3.6M161.9 220l3.7 3.6M163.7 220v76M169.9 214.5h118.8M171.7 212.7v7.9M173.5 212.7l-3.6 3.6M302.7 214.5h118.8"/>
<path d="M419.7 212.7v7.9M421.5 212.7l-3.6 3.6M161.9 221.7h8.6M163.7 307.5v76M161.9 379.9l3.7 3.6M161.9 381.8h8.6"/>
</g>
<g fill="#fff" stroke="#fff" stroke-width=".27">
<path d="M161.5 297.4v8.7h4.4zM161.5 297.4h4.4v8.7z"/>
<path d="M290.2 212.3v4.4l11-4.4zM290.2 216.7l11-4.4v4.4z"/>
<path d="M129.8 192v4.4l8.6-4.4zM129.8 196.4l8.6-4.4v4.4z"/>
<path d="M223.9 104.9v8.6h4.3zM223.9 104.9h4.3v8.6z"/>
<path d="M254.2 104.9v8.6h4.4zM254.2 104.9h4.4v8.6z"/>
<path d="M382.6 28.3v4.4l11.1-4.4zM382.6 32.7l11.1-4.4v4.4z"/>
<path d="M129.8 29.5v4.5l8.7-4.5zM129.8 34l8.7-4.5v4.5z"/>
</g>
<text font-size="13.4" x="540" y="389.9">A711</text>
<g font-size="5">
<text x="130" y="33.5">800</text>
<text x="382.4" y="32.3">1240</text>
<text x="227.8" y="113.4" transform="rotate(-90 227.8 113.4)">730</text>
<text x="258.1" y="113.4" transform="rotate(-90 258.1 113.4)">730</text>
<text x="545.8" y="184.9">TAVOLO</text>
<text x="544.6" y="190.8">LERHAMN</text>
<text x="129.9" y="196">740</text>
<text x="289.9" y="216.2">1240</text>
<text x="165.5" y="305.9" transform="rotate(-90 165.5 305.9)">800</text>
</g>
<g font-size="4.1">
<text x="524.6" y="54.5">A712</text>
<text x="528" y="59.2">A</text>
<text x="145.5" y="365.9">A712</text>
<text x="149" y="370.7">A</text>
<text x="414.3" y="400.9" transform="rotate(-90 414.3 400.9)">A712</text>
<text x="419" y="397.6" transform="rotate(-90 419 397.6)">B</text>
</g>
<g font-size="3.5">
<text x="373.6" y="20.6">VISTA FRONTALE</text>
<text x="112.5" y="24.5">VISTA LATERALE DX</text>
<text x="273.9" y="398.7">VISTA DALL'ALTO</text>
</g>
<g font-size="2.5">
<text x="50.7" y="9">1</text>
<text x="105.3" y="9">2</text>
<text x="155.3" y="9">3</text>
<text x="205.3" y="9">4</text>
<text x="255.3" y="9">5</text>
<text x="305.3" y="9">6</text>
<text x="355.3" y="9">7</text>
<text x="405.3" y="9">8</text>
<text x="455.3" y="9">9</text>
<text x="504.7" y="9.7">10</text>
<text x="554.8" y="9.7">11</text>
<text x="22.3" y="34">A</text>
<text x="582.2" y="37.1">A</text>
<text x="22.3" y="86.1">B</text>
<text x="582.2" y="86.1">B</text>
<text x="22.2" y="136.1">C</text>
<text x="582.1" y="136.1">C</text>
<text x="531.8" y="153">POLITECNICO DI MILANO</text>
<text x="531.9" y="156">SCUOLA DEL DESIGN</text>
<text x="531.9" y="159.1">C.L. DESIGN DEGLI INTERNI</text>
<text x="532" y="162.9">PROGETTO:</text>
<text x="22.2" y="186.1">D</text>
<text x="582.1" y="186.1">D</text>
<text x="532" y="212.9">CORSO:</text>
<text x="542.4" y="216.3">STRUMENTI E METODI</text>
<text x="546.1" y="219.3">DEL PROGETTO</text>
<text x="532" y="229.5">DOCENTE:</text>
<text x="22.3" y="236.1">E</text>
<text x="544.8" y="236">MARCO FERRARA</text>
<text x="582.2" y="236.1">E</text>
<text x="532" y="246.2">STUDENTI:</text>
<text x="545" y="255.6">ANDREA MONDINI</text>
<text x="532" y="262.9">OGGETTO:</text>
<text x="549.5" y="269.1">102.642.79</text>
<text x="532" y="279.5">NOTE:</text>
<text x="22.4" y="286.1">F</text>
<text x="555.5" y="286">-</text>
<text x="582.2" y="286.1">F</text>
<text x="532" y="296.2">NOME FILE:</text>
<text x="539.5" y="302.1">LERHAMN_102-642-79.dwg</text>
<text x="531.9" y="313.5">VERS</text>
<text x="571.5" y="313.5">DATA</text>
<text x="22.1" y="336.1">G</text>
<text x="582" y="336.1">G</text>
<text x="532" y="358.5">A</text>
<text x="565.6" y="358.5">2017.05.22</text>
<text x="532" y="363">TAVOLA NO.:</text>
<text x="568.2" y="363">2 DI</text>
<text x="575.4" y="363">4</text>
<text x="22.2" y="386.1">H</text>
<text x="582.1" y="386.1">H</text>
<text x="532" y="405.6">DATA:</text>
<text x="542" y="405.5">2017/05/22</text>
<text x="557" y="405.5">SCALA:</text>
<text x="573" y="405.5">1:5</text>
<text x="19.6" y="410.5" transform="rotate(-90 19.6 410.5)">DIRECTORY: D:\USERS\ANDRE HARDDISK\DOCUMENTS\GITHUB\VV-D_2_CUCINA\LERHAMN_102-642-79.DWG | PLOTTED ON: 13/07/2017 23:53:11 | BY USER: ANDRE</text>
<text x="48.8" y="413.6">1</text>
<text x="105.3" y="413.6">2</text>
<text x="155.3" y="413.6">3</text>
<text x="205.3" y="413.6">4</text>
<text x="255.3" y="413.6">5</text>
<text x="305.3" y="413.6">6</text>
<text x="355.3" y="413.6">7</text>
<text x="405.3" y="413.6">8</text>
<text x="455.3" y="413.6">9</text>
<text x="504.6" y="413.6">10</text>
<text x="531.7" y="412.7">0</text>
<text x="531.9" y="408.4">REV:</text>
<text x="541.7" y="412.7">5cm</text>
<text x="542" y="408.5">A</text>
<text x="556.7" y="412.7">12.5cm</text>
<text x="557" y="408.5">FORMATO:</text>
<text x="573.4" y="408.5">A2</text>
<text x="574.5" y="412.7">25cm</text>
</g>
</svg>
